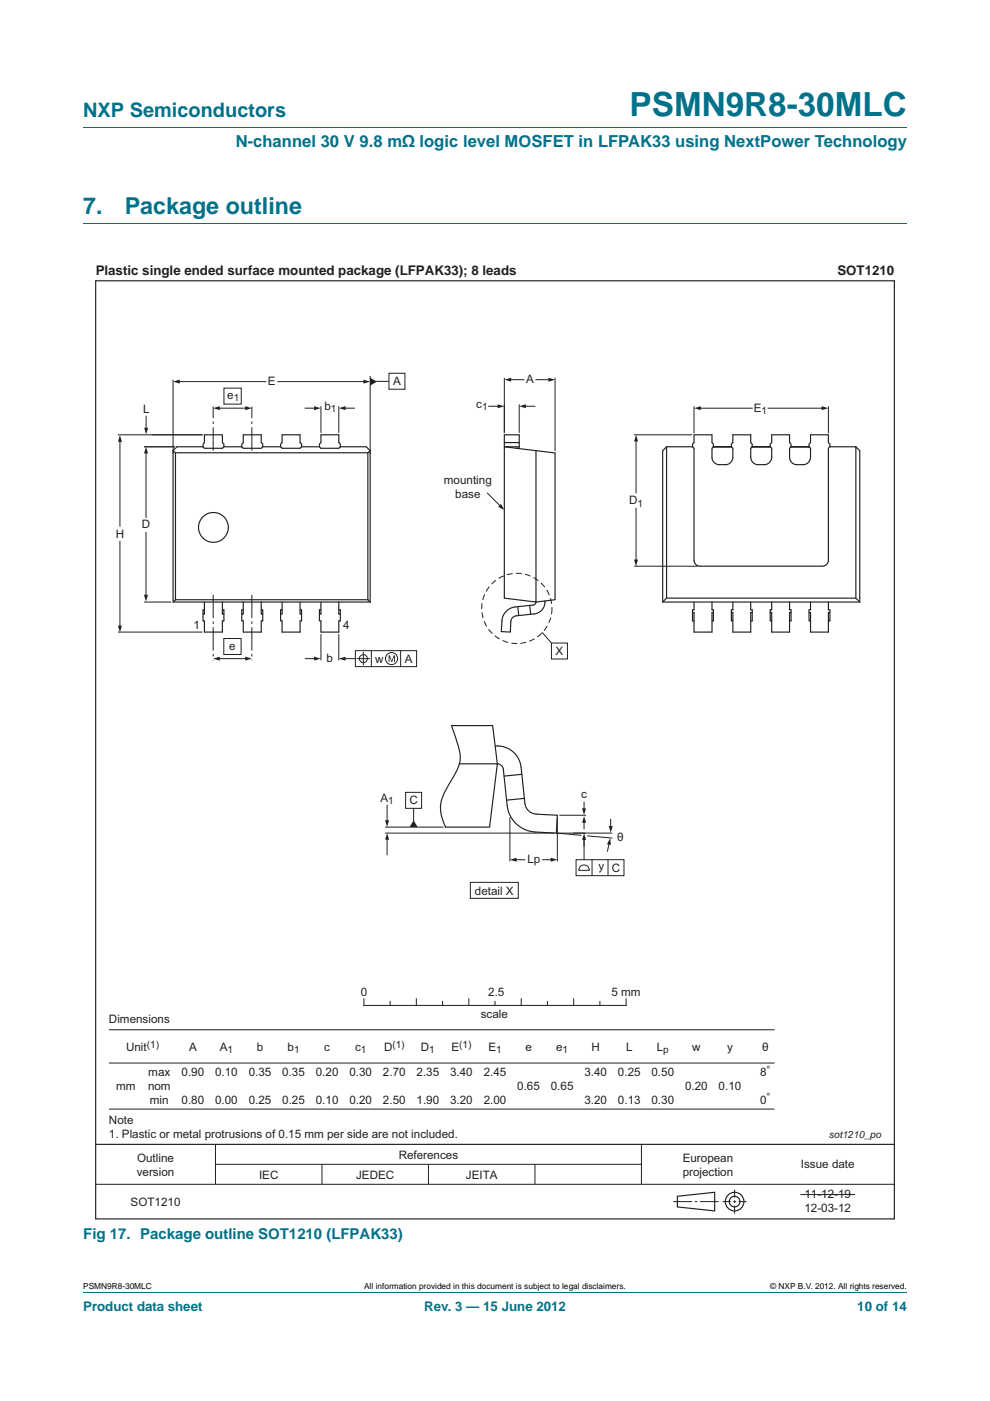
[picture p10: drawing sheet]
<svg xmlns="http://www.w3.org/2000/svg" width="210mm" height="297mm" viewBox="0 0 210 297" stroke-linecap="round" stroke-linejoin="round" font-family="sans-serif">
<path d="M17.6 27h174.7M17.6 47.4h174.7M17.6 273.9h174.7" fill="none" stroke="#00718a" stroke-width=".21"/>
<g fill="none" stroke="#231f20" stroke-width=".21">
<path d="M79.6 80.9h2.8M23.1 218.3h141.1M77.2 211.8v1.4h55.5v-1.4M82.7 212.3v.9M88.3 211.8v1.4M93.8 212.3v.9M99.4 211.8v1.4M105 212.3v.9M110.5 211.8v1.4M116.1 212.3v.9M121.6 211.8v1.4M127.2 212.3v.9"/>
<path d="M23.1 225.4h141.1M23.1 235.1h141.1M20.3 251.1h169.3M45.7 242.6v8.5M45.7 246.9h90.3M68.3 246.9v4.2M90.8 246.9v4.2M113.4 246.9v4.2M136 242.6v8.5M142.8 254.8h3.9M147.3 254.8h.6M148.4 254.8h4"/>
<path d="M153.2 254.8h1.7M155.5 254.8h.5M155.8 252.2v1.7M155.8 254.5v.5M155.8 255.6v1.7M156.6 254.8h1.7"/>
</g>
<g fill="none" stroke="#231f20" stroke-width=".25">
<path d="M20.3 59.5h169.3v198.9h-169.3zM20.3 242.6h169.3M143.6 253.6l7.9-.8v3.9l-7.9-.8z"/>
<circle cx="155.8" cy="254.8" r="1.98"/>
<circle cx="155.8" cy="254.8" r="1.13"/>
</g>
<path d="M45.2 95.5v-9.3M53.4 95.5v-9.3" fill="none" stroke="#231f20" stroke-width=".21" stroke-dasharray="4.9 .7 .5 .7" stroke-linecap="butt"/>
<path d="M78.5 80.1l1.4 .8-1.4 .9z" fill="#231f20"/>
<path d="M82.5 79.1h3.4v3.4h-3.4zM31 88.2v2.8" fill="none" stroke="#231f20" stroke-width=".21"/>
<path d="M30.6 90.7h.8l-.4 1.4z" fill="#231f20"/>
<path d="M47.5 82.3h3.6v3.4h-3.6zM47.4 135.4h3.7v3.4h-3.7zM114.9 134.1l2 2.2M116.9 136.3h3.4v3.4h-3.4zM129.1 178.8l-.3 1.7" fill="none" stroke="#231f20" stroke-width=".21"/>
<circle cx="109.6" cy="129" r="7.5" fill="none" stroke="#231f20" stroke-width=".21" stroke-dasharray="1.2 .7" stroke-linecap="butt"/>
<path d="M129.4 177.7l.1 1.5-.8-.2z" fill="#231f20"/>
<path d="M129.5 173.7v1.7" fill="none" stroke="#231f20" stroke-width=".21"/>
<path d="M129.1 175.1h.8l-.4 1.5z" fill="#231f20"/>
<g fill="none" stroke="#231f20" stroke-width=".21">
<path d="M75.3 138h13v3.3h-13zM75.6 139.6h2.9M77 138.2v2.9M78.7 138v3.3M84.9 138v3.3"/>
<circle cx="77" cy="139.6" r=".85"/>
<circle cx="83" cy="139.6" r="1.28"/>
</g>
<path d="M82.4 139h.3l.4 1.1 .4-1.1h.2v1.4h-.2v-1.2l-.3 1.2h-.2l-.4-1.2v1.2h-.2z" fill="#231f20"/>
<g fill="none" stroke="#231f20" stroke-width=".21">
<path d="M78.5 79.7v16.5M25 92.2h17.9M30.6 94.7h6.5M36.7 80.5v15.7M68 86.1v5.7M71.8 86.1v5.7M106.9 80.1v11.7M110.1 85.7v6.1M117.7 80.1v15.5M134.4 92.2h12.3M147.1 86.1v5.7M175.6 86.1v5.7"/>
<path d="M103.4 104.6l2.7 2.7M25 134h17.9M30.6 127.6h5.7M68 134.4v5.6M71.8 134.4v5.6M134.4 120h13.6M81.7 176.6h35.9M81.7 175.4h12.3M108.1 173.3v9.3M118.2 173.3v9.3M118.6 172.8h5.7M123.8 177.8v1.7"/>
<path d="M124.5 177.2l5.3 .5M129.8 176.6h-11.8l5.3 .5M169.7 253.3h11.6"/>
</g>
<g fill="none" stroke="#231f20" stroke-width=".25">
<path d="M36.7 95.6v32h41.8M37.2 96h40.8M37.2 96v31.2M43 94.7h-5.5l-.8 .9 .5 .4M43 94.7l.3 .3h3.9l.3-.3M43 94.7v-.5l.3-.4v-1.6h3.9v1.6l.3 .4v.5M47.5 94.7h3.8M51.3 94.7v-.5l.3-.4v-1.6h3.8v1.6l.3 .4v.5M51.3 94.7l.3 .3h3.8l.3-.3M55.7 94.7h3.8M59.5 94.7l.3 .3h3.8l.3-.3M59.5 94.7v-.5l.3-.4v-1.6h3.8v1.6l.3 .4v.5"/>
<path d="M63.9 94.7h3.8M67.7 94.7l.3 .3h3.8l.4-.3M67.7 94.7v-.5l.3-.4v-1.6h3.8v1.6l.4 .4v.5M72.2 94.7h5.5l.8 .9-.5 .4M78 96v31.2M78.5 95.6v32M106.9 93.8h3.2M109.4 95h.7M110.1 94.7h-3.2l10.8 1.3v31.2l-4.1 .4-.1 .4-.4 .3-3.9 .4a3.2 3.2 0 0 0-2.8 3l-.1 2.2 1.9 .1 .1-2.2a1.27 1.27 0 0 1 1.1-1.2l3.9-.4a2.56 2.56 0 0 0 2.2-2.8M110.1 95.1v-2.9h-3.2v34.6l6.7 .8v-32M141.3 94.7v32.1l-.8 .8M141.3 94.7h5.5"/>
<path d="M141.3 94.7l-.8 .9v32M146.8 94.7l.3 .3v23.8a1.27 1.27 0 0 0 1.3 1.2h26a1.27 1.27 0 0 0 1.2-1.2v-23.8l.4-.3M146.8 94.7v-.5l.3-.4v-1.6h3.9v1.6l.3 .4v.5M151.3 94.7h3.8M151.3 94.7l-.3 .3v2a1.56 1.56 0 0 0 1.5 1.5 2.44 2.44 0 0 0 2.5-.6l.4-.9v-2l-.3-.3M155.1 94.7v-.5l.3-.4v-1.6h3.8v1.6l.3 .4v.5M159.5 94.7h3.8M159.5 94.7l-.3 .3v2l.3 .9a2.26 2.26 0 0 0 2.5 .6 1.57 1.57 0 0 0 1.6-1.5v-2l-.3-.3M163.3 94.7v-.5l.3-.4v-1.6h3.8v1.6l.3 .4v.5M167.7 94.7h3.8M167.7 94.7l-.3 .3v2l.3 .9a1.52 1.52 0 0 0 1.3 .6 2.42 2.42 0 0 0 2.5-.6l.4-.9v-2l-.4-.3M171.5 94.7v-.5l.4-.4v-1.6h3.7v1.6l.4 .4v.5"/>
<path d="M176 94.7h5.5M37.2 127.2h40.8M37.2 127.2l-.5 .4M43.3 129.3h-.3v2.3h.3v2.4h3.9v-2.4h.3v-2.3h-.3M43.3 127.6v2.6h-.3M47.2 127.6v2.6h.3M51.6 127.6v2.6h-.3M51.6 129.3h-.3v2.3h.3v2.4h3.8v-2.4h.3v-2.3h-.3M55.4 127.6v2.6h.3M59.8 127.6v2.6h-.3M59.8 129.3h-.3v2.3h.3v2.4h3.8v-2.4h.3v-2.3h-.3M63.6 127.6v2.6h.3"/>
<path d="M68 127.6v2.6h-.3M68 129.3h-.3v2.3h.3v2.4h3.8v-2.4h.4v-2.3h-.4M71.8 127.6v2.6h.4M78 127.2l.5 .4M109.8 128.6l.2 1.9M112.3 128.4l.2 1.8M140.5 127.6h41.8M141.3 126.8h40.2l.8 .8M146.8 129.9h.3v4.1h3.9v-4.1h.3M147.1 127.6v1.7h-.3v2.3h.3M151 127.6v1.7h.3v2.3h-.3M155.1 129.9h.3v4.1h3.8v-4.1h.3"/>
<path d="M155.4 127.6v1.7h-.3v2.3h.3M159.2 127.6v1.7h.3v2.3h-.3M163.3 129.9h.3v4.1h3.8v-4.1h.3M163.6 127.6v1.7h-.3v2.3h.3M167.4 127.6v1.7h.3v2.3h-.3M171.5 129.9h.4v4.1h3.7v-4.1h.4M171.9 127.6v1.7h-.4v2.3h.4M175.6 127.6v1.7h.4v2.3h-.4M181.5 126.8v-32.1l.8 .9v32M105 158.2a5.1 5.1 0 0 1 5.5 4.5l.8 7.6a2.57 2.57 0 0 0 2.4 2.3l4.5 .2-.2 3.8-4.5-.2a6.3 6.3 0 0 1-6-5.7l-.8-7.6-.4-.8-.9-.4-.9-8.1h-8.8l.5 1.4a17.2 17.2 0 0 1 1.4 5.8l-.2 1.1-.5 1.2-2 3.5a7.8 7.8 0 0 0-.4 8.6h9.3l1.6-13.5h-8M110.7 164.2l-3.8 .3M111.2 169.3l-3.8 .4"/>
<circle cx="45.2" cy="111.8" r="3.2"/>
</g>
<path d="M105.6 107.4l.6-.6 .7 1.3z" fill="#231f20"/>
<path d="M162.8 86.5h11.7" fill="none" stroke="#231f20" stroke-width=".21"/>
<path d="M174.2 86.1l1.4 .4-1.4 .5z" fill="#231f20"/>
<path d="M148.3 86.5h11.2" fill="none" stroke="#231f20" stroke-width=".21"/>
<path d="M147.2 86.5l1.4-.4v.9z" fill="#231f20"/>
<path d="M111.2 86.1h2.2" fill="none" stroke="#231f20" stroke-width=".21"/>
<path d="M110.1 86.1l1.4-.4v.8z" fill="#231f20"/>
<path d="M108.1 80.5h3" fill="none" stroke="#231f20" stroke-width=".21"/>
<path d="M107 80.5l1.4-.4v.8z" fill="#231f20"/>
<path d="M113.6 80.5h3" fill="none" stroke="#231f20" stroke-width=".21"/>
<path d="M116.3 80.1l1.4 .4-1.4 .4z" fill="#231f20"/>
<path d="M103.6 86.1h2.2" fill="none" stroke="#231f20" stroke-width=".21"/>
<path d="M105.5 85.7l1.4 .4-1.4 .5z" fill="#231f20"/>
<path d="M134.9 93.3v11.2" fill="none" stroke="#231f20" stroke-width=".21"/>
<path d="M134.9 92.2l.4 1.4h-.9z" fill="#231f20"/>
<path d="M134.9 107.7v11.2" fill="none" stroke="#231f20" stroke-width=".21"/>
<path d="M134.4 118.6h.9l-.4 1.4z" fill="#231f20"/>
<path d="M37.8 80.9h18.6" fill="none" stroke="#231f20" stroke-width=".21"/>
<path d="M36.7 80.9l1.4-.4v.8z" fill="#231f20"/>
<path d="M58.9 80.9h18.5" fill="none" stroke="#231f20" stroke-width=".21"/>
<path d="M77.1 80.5l1.4 .4-1.4 .4z" fill="#231f20"/>
<path d="M25.4 93.4v18.2" fill="none" stroke="#231f20" stroke-width=".21"/>
<path d="M25.4 92.3l.5 1.4h-.9z" fill="#231f20"/>
<path d="M31 95.9v13.8" fill="none" stroke="#231f20" stroke-width=".21"/>
<path d="M31 94.7l.4 1.4h-.9z" fill="#231f20"/>
<path d="M25.4 114.8v18.1" fill="none" stroke="#231f20" stroke-width=".21"/>
<path d="M25 132.7h.8l-.4 1.4z" fill="#231f20"/>
<path d="M73 86.5h2.2" fill="none" stroke="#231f20" stroke-width=".21"/>
<path d="M71.9 86.5l1.4-.4v.9z" fill="#231f20"/>
<path d="M64.7 86.5h2.2" fill="none" stroke="#231f20" stroke-width=".21"/>
<path d="M66.6 86.1l1.4 .4-1.4 .5z" fill="#231f20"/>
<path d="M46.3 86.5h6" fill="none" stroke="#231f20" stroke-width=".21"/>
<g fill="#231f20">
<path d="M52 86.1l1.4 .4-1.4 .5z"/>
<path d="M45.2 86.5l1.4-.4v.9z"/>
</g>
<path d="M45.2 126.1v13.9M53.4 126.1v13.9" fill="none" stroke="#231f20" stroke-width=".21" stroke-dasharray="4.9 .7 .5 .7" stroke-linecap="butt"/>
<path d="M46.3 139.6h6" fill="none" stroke="#231f20" stroke-width=".21"/>
<path d="M52 139.2l1.4 .4-1.4 .5z" fill="#231f20"/>
<path d="M64.7 139.6h2.2" fill="none" stroke="#231f20" stroke-width=".21"/>
<path d="M66.6 139.2l1.4 .4-1.4 .5z" fill="#231f20"/>
<path d="M73 139.6h2.3" fill="none" stroke="#231f20" stroke-width=".21"/>
<g fill="#231f20">
<path d="M71.8 139.6l1.4-.4v.9z"/>
<path d="M45.2 139.6l1.4-.4v.9z"/>
</g>
<path d="M109.3 182.3h2M115.1 182.3h2" fill="none" stroke="#231f20" stroke-width=".21"/>
<g fill="#231f20">
<path d="M116.8 181.8l1.4 .5-1.4 .4z"/>
<path d="M108.1 182.3l1.4-.4v.8z"/>
</g>
<path d="M31 112.9v13.5" fill="none" stroke="#231f20" stroke-width=".21"/>
<path d="M30.5 126.1h.9l-.4 1.4z" fill="#231f20"/>
<path d="M87.7 171.4v2.8M99.7 187.1h10.2v3.4h-10.2z" fill="none" stroke="#231f20" stroke-width=".21"/>
<path d="M87.7 173.9l.8 1.4h-1.7z" fill="#231f20"/>
<path d="M82.1 177.7v3.5M86 168h3.4v3.4h-3.4z" fill="none" stroke="#231f20" stroke-width=".21"/>
<path d="M82.1 176.6l.4 1.4h-.8z" fill="#231f20"/>
<path d="M123.8 177.8v4.5" fill="none" stroke="#231f20" stroke-width=".21"/>
<path d="M123.8 176.7l.5 1.4h-.9z" fill="#231f20"/>
<path d="M123.8 174.2v1.6" fill="none" stroke="#231f20" stroke-width=".21"/>
<path d="M123.8 173l.5 1.4h-.9z" fill="#231f20"/>
<path d="M123.8 170v1.6" fill="none" stroke="#231f20" stroke-width=".21"/>
<path d="M123.4 171.4h.8l-.4 1.4z" fill="#231f20"/>
<path d="M82.1 170.7v3.5" fill="none" stroke="#231f20" stroke-width=".21"/>
<path d="M81.6 173.9h.9l-.4 1.4z" fill="#231f20"/>
<path d="M122.1 182.3h10.2v3.4h-10.2zM122.9 183.8a1.13 1.13 0 0 1 1.3-.4 1.13 1.13 0 0 1 .8 1.1h-2.3zM125.5 182.3v3.4M128.9 182.3v3.4" fill="none" stroke="#231f20" stroke-width=".21"/>
<text font-size="7" fill="#00718a" x="133.5" y="24.6">PSMN9R8-30MLC</text>
<g font-size="4.9" fill="#00718a">
<text x="17.6" y="45.4">7.</text>
<text x="26.4" y="45.4">Package outline</text>
</g>
<text font-size="4.2" fill="#00718a" x="17.6" y="24.9">NXP Semiconductors</text>
<text font-size="3.5" fill="#00718a" x="50" y="31.1">N-channel 30 V 9.8 mΩ logic level MOSFET in LFPAK33 using NextPower Technology</text>
<text font-size="3.2" fill="#00718a" x="17.6" y="262.8">Fig 17. Package outline SOT1210 (LFPAK33)</text>
<g font-size="2.8" fill="#231f20">
<text x="20.3" y="58.3">Plastic single ended surface mounted package (LFPAK33); 8 leads</text>
<text x="177.6" y="58.3">SOT1210</text>
</g>
<g font-size="2.8" fill="#00718a">
<text x="17.6" y="277.9">Product data sheet</text>
<text x="89.9" y="277.9">Rev. 3 — 15 June 2012</text>
<text x="181.8" y="277.9">10 of 14</text>
</g>
<g font-size="2.5" fill="#231f20">
<text x="56.8" y="81.6">E</text>
<text x="83.3" y="81.7">A</text>
<text x="111.6" y="81.2">A</text>
<text x="30.3" y="87.6">L</text>
<text x="48.2" y="84.5">e</text>
<text x="68.8" y="86.8">b</text>
<text x="101" y="86.4">c</text>
<text x="159.8" y="87.4">E</text>
<text x="94.1" y="102.6">mounting</text>
<text x="96.5" y="105.6">base</text>
<text x="133.4" y="106.9">D</text>
<text x="24.5" y="114">H</text>
<text x="30.1" y="112.1">D</text>
<text x="41" y="133.4">1</text>
<text x="48.6" y="137.7">e</text>
<text x="72.7" y="133.4">4</text>
<text x="69.3" y="140.4">b</text>
<text x="79.5" y="140.5">w</text>
<text x="85.8" y="140.5">A</text>
<text x="117.8" y="138.9">X</text>
<text x="80.7" y="170.1">A</text>
<text x="86.8" y="170.5">C</text>
<text x="123.2" y="169.3">c</text>
<text x="130.8" y="178.4">θ</text>
<text x="111.8" y="183">Lp</text>
<text x="126.9" y="184.5">y</text>
<text x="129.7" y="184.8">C</text>
<text x="100.7" y="189.7">detail X</text>
<text x="76.5" y="211.2">0</text>
<text x="101.9" y="215.8">scale</text>
<text x="103.5" y="211.2">2.5</text>
<text x="129.7" y="211.2">5 mm</text>
<text x="23.1" y="216.9">Dimensions</text>
<text x="26.7" y="222.8">Unit</text>
<text x="40.1" y="222.8">A</text>
<text x="46.6" y="222.8">A</text>
<text x="54.4" y="222.8">b</text>
<text x="61" y="222.8">b</text>
<text x="68.8" y="222.8">c</text>
<text x="75.3" y="222.8">c</text>
<text x="81.4" y="222.8">D</text>
<text x="89.2" y="222.8">D</text>
<text x="95.7" y="222.8">E</text>
<text x="103.5" y="222.8">E</text>
<text x="111.4" y="222.8">e</text>
<text x="117.9" y="222.8">e</text>
<text x="125.4" y="222.8">H</text>
<text x="132.7" y="222.8">L</text>
<text x="139.3" y="222.8">L</text>
<text x="146.8" y="222.8">w</text>
<text x="154.2" y="222.8">y</text>
<text x="161.6" y="222.8">θ</text>
<text x="24.6" y="231.1">mm</text>
<text x="31.4" y="231.1">nom</text>
<text x="31.4" y="228.1">max</text>
<text x="38.5" y="228.1">0.90</text>
<text x="45.6" y="228.1">0.10</text>
<text x="52.7" y="228.1">0.35</text>
<text x="59.8" y="228.1">0.35</text>
<text x="67" y="228.1">0.20</text>
<text x="74.1" y="228.1">0.30</text>
<text x="81.2" y="228.1">2.70</text>
<text x="88.3" y="228.1">2.35</text>
<text x="95.4" y="228.1">3.40</text>
<text x="102.6" y="228.1">2.45</text>
<text x="109.7" y="231.1">0.65</text>
<text x="116.8" y="231.1">0.65</text>
<text x="123.9" y="228.1">3.40</text>
<text x="131" y="228.1">0.25</text>
<text x="138.1" y="228.1">0.50</text>
<text x="145.3" y="231.1">0.20</text>
<text x="152.4" y="231.1">0.10</text>
<text x="161.1" y="228.1">8</text>
<text x="23.1" y="238.3">Note</text>
<text x="31.8" y="234.1">min</text>
<text x="38.5" y="234">0.80</text>
<text x="45.6" y="234">0.00</text>
<text x="52.7" y="234">0.25</text>
<text x="59.8" y="234">0.25</text>
<text x="67" y="234">0.10</text>
<text x="74.1" y="234">0.20</text>
<text x="81.2" y="234">2.50</text>
<text x="88.3" y="234">1.90</text>
<text x="95.4" y="234">3.20</text>
<text x="102.6" y="234">2.00</text>
<text x="123.9" y="234">3.20</text>
<text x="131" y="234">0.13</text>
<text x="138.1" y="234">0.30</text>
<text x="161.1" y="234">0</text>
<text x="23.1" y="241.3">1. Plastic or metal protrusions of 0.15 mm per side are not included.</text>
<text x="84.5" y="245.7">References</text>
<text x="29" y="249.3">version</text>
<text x="29.1" y="246.3">Outline</text>
<text x="54.9" y="250">IEC</text>
<text x="75.5" y="250">JEDEC</text>
<text x="98.8" y="250">JEITA</text>
<text x="144.8" y="246.3">European</text>
<text x="144.8" y="249.3">projection</text>
<text x="169.8" y="247.7">Issue date</text>
<text x="27.7" y="255.6">SOT1210</text>
<text x="170.6" y="254.1">11-12-19</text>
<text x="170.6" y="257">12-03-12</text>
</g>
<g font-size="2.1" fill="#231f20">
<text x="49.6" y="85">1</text>
<text x="70.2" y="87.3">1</text>
<text x="102.2" y="86.9">1</text>
<text x="161.5" y="87.9">1</text>
<text x="135.2" y="107.4">1</text>
<text x="82.3" y="170.6">1</text>
<text x="31.1" y="222.1">(1)</text>
<text x="48.3" y="223.3">1</text>
<text x="62.3" y="223.3">1</text>
<text x="76.5" y="223.3">1</text>
<text x="83.2" y="222.1">(1)</text>
<text x="91" y="223.3">1</text>
<text x="97.4" y="222.1">(1)</text>
<text x="105.2" y="223.3">1</text>
<text x="119.3" y="223.3">1</text>
<text x="140.6" y="223.3">p</text>
<text x="162.5" y="227.4">°</text>
<text x="162.5" y="233.3">°</text>
<text x="175.7" y="241.4">sot1210_po</text>
</g>
<g font-size="1.8">
<text x="17.6" y="273.3">PSMN9R8-30MLC</text>
<text x="77.2" y="273.3">All information provided in this document is subject to legal disclaimers.</text>
<text x="163.3" y="273.3">© NXP B.V. 2012. All rights reserved.</text>
</g>
</svg>
